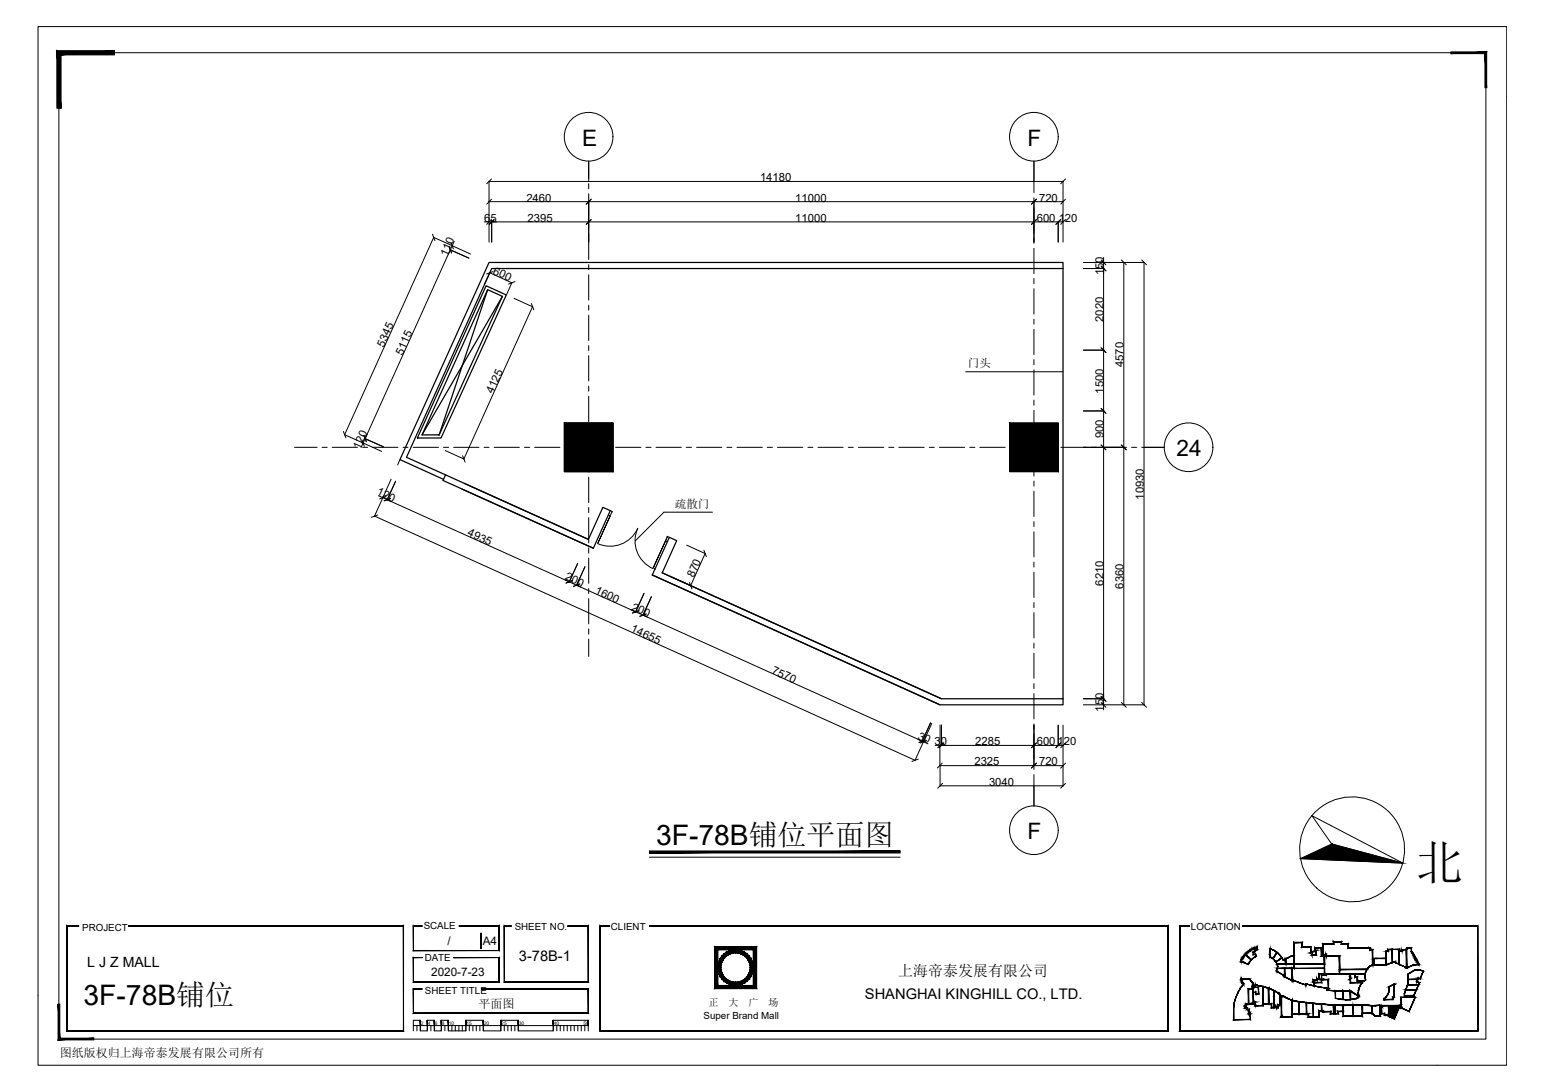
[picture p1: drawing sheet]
<svg xmlns="http://www.w3.org/2000/svg" width="420mm" height="297mm" viewBox="0 0 420 297" stroke-linecap="round" stroke-linejoin="round" font-family="sans-serif">
<!-- layer: WALL -->
<g fill="none" stroke="#000" stroke-width=".34">
<path d="M132.4 77.8l5.5 2.5-17.8 39h-6.4zM132.8 78.9l4 1.8-17.2 37.7h-4.7zM132.8 78.9l-13.2 39.5M289.5 73.1v-1.6h-156.3l-24.3 53.6 11.9 5.4M289.5 73.1h-155.6l-23.2 51.4 49.5 22.4 4-8.8 2 .9-4.6 10.3-41-18.5 .7-1.5M289.5 73.1v117.1M136.8 80.7l-21.9 37.7M153.7 115.2h13.2v13.2h-13.2zM274.9 115.2h13.2v13.2h-13.2zM177.6 156.5l78.4 35.4h33.5v-1.7M177.6 156.5l78.3 35.4M180.3 156l76.1 34.2h33.1"/>
<path d="M180.3 156l4-8.8-2-.9-4.7 10.2M180.3 156l76.1 34.2"/>
</g>
<g fill="#000" stroke="#000" stroke-width=".27">
<path d="M153.7 115.2l13.2 13.2v-13.2zM153.7 115.2l13.2 13.2h-13.2z"/>
<path d="M274.9 115.2l13.2 13.2v-13.2zM274.9 115.2l13.2 13.2h-13.2z"/>
</g>
<g fill="#000">
<circle cx="112.7" cy="125.4" r=".17"/>
<circle cx="178.3" cy="155" r=".17"/>
</g>
<!-- layer: DOOR -->
<path d="M166.2 139l.5 .3-3.9 8.7 3.3-7.5-.5-.2M166.6 139.4h.1M162.7 148a8.3 8.3 0 0 0 11-4.2 8.3 8.3 0 0 0 4.1 11M181.2 147.3l.5 .2M181.7 146.3h.1M181.8 146.1l-4 8.7 3.4-7.5M181.8 146.1l-.6 1.2M181.8 146.1l.5 .2" fill="none" stroke="#000" stroke-width=".27"/>
<!-- layer: 0 -->
<g fill="none" stroke="#000" stroke-width=".27">
<path d="M10.4 7.2h399.9v282.8h-399.9zM16 14.4h388.6v268.5h-388.6zM133.8 59.8l-1.3 1.3M133.8 54.2l-1.3 1.4M133.8 48.7l-1.3 1.3M134.5 59.8l-1.3 1.3M161 59.8l-1.4 1.3M161 54.2l-1.4 1.4M282.2 59.8l-1.3 1.3M282.2 54.2l-1.3 1.4M288.8 59.8l-1.3 1.3M290.1 59.8l-1.3 1.3"/>
<path d="M290.1 54.2l-1.3 1.4M290.1 48.7l-1.3 1.3M117.8 63.8l.6 1.7M122.3 67.1l.7 1.8M122.8 66l.7 1.8M134.2 74l-1.7 .6M140.2 76.7l-1.7 .6M299.8 72.4l1.3 1.3M299.8 70.8l1.3 1.3M305.3 70.8l1.4 1.3M310.9 70.8l1.3 1.3M144.7 82.6l.7 1.8"/>
<path d="M299.8 94.7l1.3 1.3M93.5 117.5l.7 1.7M98.5 119.8l.7 1.7M99.1 118.5l.7 1.8M299.8 111.2l1.3 1.3M105.1 135.2l-1.7 .6M106.3 135.7l-1.7 .7M126 124.1l.6 1.7M299.8 121.2l1.3 1.3M305.3 121.2l1.4 1.3M102.9 140.2l-1.8 .6M155.9 158.1l-1.8 .7"/>
<path d="M157.9 159l-1.7 .6M187.7 158.6l.7 1.7M191.7 149.8l.6 1.8M174 166.2l-1.8 .7M176 167.2l-1.8 .6M299.8 191.3l1.3 1.3M299.8 189.6l1.3 1.3M305.3 191.3l1.4 1.3M310.9 191.3l1.3 1.3M250 206.7l-1.7 .6M252 201.5l-1.7 .6M252.3 201.6l-1.7 .7"/>
<path d="M256.6 207.8l-1.3 1.3M256.7 213.3l-1.4 1.3M256.7 202.3l-1.4 1.3M257 202.3l-1.3 1.3M280.9 209.1l1.3-1.3-1.3 1.3M282.2 202.3l-1.3 1.3M288.8 202.3l-1.3 1.3M290.1 213.3l-1.3 1.3M290.1 202.3l-1.3 1.3M290.1 207.8l-1.3 1.3M176.9 233.4h68.2M354.1 233.8l27.9 1.2"/>
<path d="M357.2 222.1l24.8 12.9-19.4-5.2zM194.6 257.7h11.4v11.5h-11.4zM195.4 258.6h9.7v9.7h-9.7zM341.9 259.9h.1M347.9 259.5h.1M384.4 259h.1M112.6 279.2h47.6v1.5M113.5 279.2v1.5M114.5 279.2v1.5M116.4 279.2v1.5M117.3 279.2v1.5M118.3 279.2v1.5"/>
<path d="M120.2 279.2v1.5M121.1 279.2v1.5M122.1 279.2v1.5M123 279.2v1.5M124 279.2v1.5M125 279.2v1.5M125.9 279.2v1.5M126.9 279.2v1.5M127.8 279.2v1.5M128.8 279.2v1.5M129.7 279.2v1.5M130.7 279.2v1.5"/>
<path d="M131.6 279.2v1.5M136.4 279.2v1.5M137.3 279.2v1.5M138.3 279.2v1.5M139.2 279.2v1.5M140.2 279.2v1.5M141.1 279.2v1.5M150.7 279.2v1.5M151.6 279.2v1.5M152.6 279.2v1.5M153.5 279.2v1.5M154.5 279.2v1.5"/>
<path d="M155.4 279.2v1.5M156.4 279.2v1.5M157.3 279.2v1.5M158.3 279.2v1.5M159.2 279.2v1.5M160.2 277.8h-9.5v2.9h-9.6v-2.9h-4.7v2.9h-4.8v-2.9h-4.7v2.9h-4.8v-2.9h-1.9v2.9h-1.9v-2.9h-1.9v2.9h-1.9v-2.9h-1.9v2.9M339.2 273.9v.1M340.1 260.8h.1M341.1 269.2h.1M341.2 273.3h.1M341.7 273.3h.1M348 274.6h.1"/>
<path d="M348 274.2h.1M348.4 271.3l.1 .1M348.5 273.6h.1M350 261.5h.1M351.7 276l.1 .1M359.8 266.3h.1M359.8 266.7h.1M360.3 266.4h.1M365.7 269.8h.1M365.7 273.7h.1M369.6 266.7l.1 .1M370.9 275.8l.1 .2"/>
<path d="M374.7 260.9v.1M375.7 274.1l.1 .1M376.2 274.1l.1 .1M376.3 273.9l-.1 .1M381.5 273.5l-.1 .1M386.1 262.2h-.1"/>
<circle cx="368.2" cy="231.2" r="14.3"/>
<circle cx="200.3" cy="263.4" r="4.8"/>
<circle cx="200.3" cy="263.4" r="4"/>
</g>
<g fill="#000" stroke="#000" stroke-width=".27">
<path d="M342.3 257.9v.2zM373.1 257.9l.1 .2zM373 258.1l.2 .1zM378.1 276.4h2l-.2 .3z"/>
<path d="M15.5 13.8v15.7h1.1zM15.5 13.8l1.1 1.1v14.6zM15.5 13.8l1.1 1.1 14.6-1.1zM16.6 14.9l14.6-1.1v1.1z"/>
<path d="M404.4 14.6v9.3h.4zM404.4 14.6l.4-.5v9.8zM395.1 14.6h9.3l.4-.5zM395.1 14.1h9.7l-9.7 .5z"/>
<path d="M176.9 231.7v.5l68.2-.5zM176.9 232.2l68.2-.5v.5z"/>
<path d="M362.6 229.8l19.4 5.2-23.2-1zM354.1 233.8l4.7 .2 3.8-4.2z"/>
<path d="M35 252.1h74.9zM35 252.2l74.9-.1zM109.9 252.1v28.6zM109.8 252.2l.1 28.5zM18.2 280.7h91.7zM18.2 280.7h91.6zM18.2 252.1v28.6zM18.2 252.1l.1 28.6zM18.2 252.1h3.2zM18.3 252.2l3.1-.1z"/>
<path d="M125 252.1h10.9zM125 252.2l10.9-.1zM135.9 252.1v6.7zM135.9 252.2v6.6zM112.6 258.8h23.3zM112.6 258.8h23.3zM112.6 252.1v6.7zM112.6 252.1v6.7zM112.6 252.1h2.4zM112.6 252.2l2.4-.1z"/>
<path d="M131 254v4.3zM131 254v4.3z"/>
<path d="M154.6 252.1h5.6zM154.6 252.2l5.6-.1zM160.2 252.1v15.3zM160.2 252.2v15.2zM137.3 267.4h22.9zM137.3 267.4l22.9-.1zM137.3 252.1v15.3zM137.3 252.1l.1 15.2zM137.3 252.1h1.9zM137.4 252.2l1.8-.1z"/>
<path d="M176.9 252.1h141.2zM176.9 252.2l141.2-.1zM318.1 252.1v28.6zM318.1 252.2v28.5zM163.4 280.7h154.7zM163.4 280.7h154.7zM163.4 252.1v28.6zM163.4 252.1v28.6zM163.4 252.1h2.6zM163.4 252.2l2.6-.1z"/>
<path d="M194.6 257.7l.8 10.6v-9.7zM194.6 257.7l.8 10.6-.8 .9zM195.4 268.3l-.8 .9 10.5-.9zM194.6 269.2l10.5-.9 .9 .9zM205.1 258.6v9.7l.9 .9zM205.1 258.6l.9-.9v11.5zM195.4 258.6h9.7l.9-.9zM194.6 257.7h11.4l-10.6 .9z"/>
<path d="M338.3 252.1h64.1zM338.3 252.2l64.1-.1zM402.4 252.1v28.6zM402.4 252.2v28.5zM321.3 280.7h81.1zM321.3 280.7h81.1zM321.3 252.1v28.6zM321.3 252.1l.1 28.6zM321.3 252.1h2.6zM321.4 252.2l2.5-.1z"/>
<path d="M341.7 258.8v.3zM341.7 258.8v.3z"/>
<path d="M341.3 259.3l.4-.3zM341.2 259.2l.5-.2zM341.2 259.2l.1 .6zM341.2 259.2v.7zM341.3 259.8l-.1 .1 .7-.1zM341.2 259.9l.7-.1z"/>
<path d="M341.9 259.9l.1 .1zM341.9 259.9l.1 .1zM341.9 260l.2 .4zM341.9 260l.2 .4z"/>
<path d="M342.2 258l-.1 .7zM342.3 258.1l-.2 .6z"/>
<path d="M341.7 258.9l.6-.2zM341.7 258.7h.3z"/>
<path d="M345.8 258.1v2zM345.8 258.4v1.7zM345.7 260l.1 .3zM345.7 260v.5z"/>
<path d="M346.8 258.7l.9 .6zM346.8 258.7l.9 .6zM345.8 258.2l1 .5zM345.8 258.2l1 .5z"/>
<path d="M347.7 259.2l-1 1.8zM347.7 259.2l-1.1 1.8z"/>
<path d="M347.7 259.2l.3 .3zM347.7 259.2l.2 .3z"/>
<path d="M352.3 256.5l2.3 .1zM352.4 256.7l2.2-.1zM354.4 256.7l.2 1.1v-1.2zM354.4 256.7v1.2zM354.6 257.8l-.2 .1h2.5zM354.4 257.9h2.5zM356.9 257.9v1.4zM356.9 257.9v1.5zM356.9 259.3h.3zM356.9 259.4l.3-.1zM357.1 259.4l.1 .5v-.6zM357.1 259.4v.6zM357.1 260l1.2-.1zM357.1 260h1.3zM358.3 258.9l.1 1.1zM358.3 258.9l.1-.1v1.2zM358 258.9l.4-.1zM358 258.9l.4-.1zM358 258v.9zM358 258l.1 .8zM358 258h1.9zM358.1 258.1l1.8-.1zM359.8 258.1l.1 2.2v-2.3zM359.8 258.1v2.3zM359.8 260.4l.9-.1zM359.8 260.4l.9-.1zM360.6 260.4l.1 2.1v-2.2zM360.6 260.4l.1 2.1zM352.3 262.5h8.4zM352.4 262.4h8.2l-8.3 .1zM352.3 256.5v6zM352.3 256.5l.1 5.9z"/>
<path d="M360.3 259.8h.8zM360.2 259.9l.9-.1zM361.1 259.8v.5zM361 259.9v.5zM361.1 260.3h3.7zM361 260.4l3.8-.1zM364.7 260.4l.1 3.5v-3.6zM364.7 260.4v3.6zM364.7 264l7.4-.1zM364.7 264h7.6z"/>
<path d="M360.4 257h2.8zM360.2 256.9h2.9zM360.2 256.9l.1 2.9zM360.2 256.9v3zM360.3 259.8h.8zM360.2 259.9l.9-.1zM361.1 259.8v.5zM361 259.9v.5zM361.1 260.3h3.7zM361 260.4l3.8-.1zM364.7 260.4l.1 4v-4.1zM364.7 260.4l.1 4zM364.7 264.4l.1 .8zM364.7 264.4l.1 .8zM361.1 265.2h3.7zM361 265.1h3.7zM361 265.1l.1 .5zM361 265.1l.1 .5zM359.9 265.6h1.2zM359.8 265.5h1.2zM359.8 265.5l.1 1.2zM359.8 265.5v1.2zM359.8 266.7h2zM359.8 266.7h2zM361.8 266.7v2.5zM361.7 266.7l.1 2.5zM361.4 269.1l.4 .1zM361.3 269l.4 .1zM361.3 269l.1 .5zM361.3 269v.6zM361.4 269.5l2.2 .2zM361.3 269.6l2.3 .3zM363.6 269.7h2.1zM363.6 269.9l2.1-.2z"/>
<path d="M367.1 258.1h6.1zM367.1 258.1h5.9zM367.1 257v1.1zM367.1 257v1.1zM365.2 257l1.9-.1zM365.2 257l1.9-.1zM365.2 256.5v.5zM365.3 256.4v.5zM363.2 256.5l2.1-.1zM363.1 256.4h2.2zM363.1 256.4l.1 .6zM363.1 256.4l.1 .6zM360.4 257h2.8zM360.2 256.9h2.9zM360.2 256.9l.1 2.9zM360.2 256.9v3z"/>
<path d="M382.9 258.1l.2 5.3zM382.9 258.1v5.4zM383.1 263.4l-.2 .1 1.2-.4zM382.9 263.5l1.2-.4zM384.1 263.1l.8-.5zM384.1 263.1l.8-.5zM384.9 262.6h1.3zM384.9 262.7h1.4z"/>
<path d="M384.3 258.1l.1 .9zM384.3 258.1l.1 .9zM383 258.1h1.4zM383 258.1h1.4z"/>
<path d="M15.8 273.4l.5 9.3v-9.3zM15.8 273.4l.5 9.3-.5 .4zM16.3 282.7l-.5 .4 9.8-.4zM15.8 283.1l9.8-.4v.4z"/>
<path d="M114.4 277.8l.1 1.4zM114.4 277.8l.1 1.4z"/>
<path d="M116.3 277.8l.1 1.4zM116.3 277.8l.1 1.4z"/>
<path d="M118.2 277.8l.1 1.4zM118.2 277.8l.1 1.4z"/>
<path d="M120.1 277.8l.1 1.4zM120.1 277.8l.1 1.4z"/>
<path d="M122 277.8l.1 1.4zM122 277.8l.1 1.4z"/>
<path d="M123.5 260.7h12.4zM123.5 260.7h12.4zM135.9 260.7v6.7zM135.9 260.7v6.7zM112.6 267.4h23.3zM112.6 267.4l23.3-.1zM112.6 260.7v6.7zM112.6 260.7v6.6zM112.6 260.7h2.4zM112.6 260.7h2.4z"/>
<path d="M126.8 277.8l.1 1.4zM126.8 277.8l.1 1.4z"/>
<path d="M131.1 269.2h29.1zM131.1 269.3l29.1-.1zM160.2 269.2v6.7zM160.2 269.3v6.6zM112.6 275.9h47.6zM112.6 275.9l47.6-.1zM112.6 269.2v6.7zM112.6 269.2v6.6zM112.6 269.2h2.4zM112.6 269.3l2.4-.1z"/>
<path d="M131.6 277.8v1.4zM131.6 277.8v1.4z"/>
<path d="M136.3 277.8l.1 1.4zM136.3 277.8l.1 1.4z"/>
<path d="M141.1 277.8l.1 1.4zM141.1 277.8l.1 1.4z"/>
<path d="M150.6 277.8l.1 1.4zM150.6 277.8l.1 1.4z"/>
<path d="M160.1 277.8l.1 1.4zM160.1 277.8l.1 1.4z"/>
<path d="M204.2 264.1l.9-.7v.9zM204.3 263.4l-.1 .7 .9-.7zM205.1 262.6v.8h-.8zM204.2 262.7l.1 .7 .8-.8zM204.8 261.8l.3 .8-.9 .1zM204 262l.2 .7 .6-.9zM204.5 261l.3 .8-.8 .2zM203.7 261.5l.3 .5 .5-1zM204 260.3l.5 .7-.8 .5zM203.4 260.9l.3 .6 .3-1.2zM203.4 259.7l.6 .6-.6 .6zM203.4 259.7l-.6 .7 .6 .5zM202.7 259.2l.7 .5-.6 .7zM202.7 259.2l-.4 .8 .5 .4zM202 258.9l.7 .3-.4 .8zM202 258.9l-.3 .8 .6 .3zM201.2 258.7l.8 .2-.3 .8zM201.2 258.7l-.2 .8 .7 .2zM200.3 258.6l.9 .1-.2 .8zM200.3 258.6v.8l.7 .1zM199.5 258.7l.8-.1v.8zM199.5 258.7l.1 .8 .7-.1zM198.6 258.9l.9-.2 .1 .8zM198.6 258.9l.3 .8 .7-.2zM197.9 259.2l.7-.3 .3 .8zM197.9 259.2l.4 .8 .6-.3zM197.2 259.7l.7-.5 .4 .8zM197.2 259.7l.5 .7 .6-.4zM197.2 259.7l.5 .7-1.1-.1zM196.6 260.3l.6 .6 .5-.5zM196.6 260.3l.6 .6-1.1 .1zM196.1 261l.7 .5 .4-.6zM196.1 261l.7 .5-1.1 .3zM195.7 261.8l.8 .2 .3-.5zM195.7 261.8l.8 .2-1 .6zM195.5 262.6l.9 .1 .1-.7zM195.5 262.6l.9 .1-1 .7zM195.4 263.4h.9l.1-.7zM195.4 263.4h.9l-.8 .9zM196.3 263.4l-.8 .9 .9-.2zM195.5 264.3l.9-.2-.7 1zM196.4 264.1l-.7 1 .8-.3zM195.7 265.1l.8-.3-.4 1.1zM196.5 264.8l-.4 1.1 .7-.5zM196.1 265.9l.7-.5-.2 1.2zM196.8 265.4l-.2 1.2 .6-.6zM196.6 266.6l.6-.6v1.2zM197.2 266v1.2l.5-.7zM197.7 266.5l.2 1.1-.7-.4zM197.7 266.5l.2 1.1 .4-.7zM198.3 266.9l.3 1.1-.7-.4zM198.3 266.9l.3 1.1 .3-.8zM198.9 267.2l.6 1-.9-.2zM198.9 267.2l.6 1 .1-.8zM199.6 267.4l.7 .9-.8-.1zM199.6 267.4l.7 .9v-.9zM200.3 267.4l.9 .8-.9 .1zM200.3 267.4l.9 .8-.2-.8zM201 267.4l1 .6-.8 .2zM201 267.4l1 .6-.3-.8zM201.7 267.2l1 .4-.7 .4zM201.7 267.2l1 .4-.4-.7zM202.3 266.9l1.1 .3-.7 .4zM202.3 266.9l1.1 .3-.6-.7zM202.8 266.5l1.2 .1-.6 .6zM202.8 266.5l1.2 .1-.6-.6zM203.4 266l1.1-.1-.5 .7zM203.7 265.4l-.3 .6 1.1-.1zM203.7 265.4l1.1-.3-.3 .8zM204 264.8l-.3 .6 1.1-.3zM204 264.8l1.1-.5-.3 .8zM204.2 264.1l-.2 .7 1.1-.5z"/>
<path d="M335.9 274.4v3.2zM335.9 274.4v3.3zM335.9 277.6l4.5-.1zM335.9 277.7l4.6-.1zM340.4 276.2l.1 1.4zM340.5 276.1v1.5zM340.2 276.2l.3-.1zM340.3 276.1h.2l-.3 .1zM340.2 275.8v.4zM340.2 275.8l.1 .3zM340.1 275.8l.2-.1zM340.1 275.8l.2-.1zM340.1 274.9v.9zM340.2 274.8v.9zM339.5 274.9l.7-.1zM339.6 274.8h.6zM339.5 274.5v.4zM339.5 274.5l.1 .3z"/>
<path d="M338.5 268l-.8 1.1zM338.6 268l-.8 1.2zM337.7 269.1l-.7 1.2zM337.8 269.2l-.8 1.1zM337 270.3l-.5 1.3zM337.1 270.3l-.6 1.3zM336.5 271.6l-.4 1.4zM336.5 271.6l-.4 1.4zM336.1 273l-.2 1.4zM336.2 273l-.3 1.4z"/>
<path d="M338.9 274.5l.7-.1zM338.9 274.5l.7-.1zM338.9 273.9v.6zM338.9 273.9l.1 .5zM338.9 273.9h.3zM339 274h.3zM339.2 273.3l.1 .7zM339.2 273.3l.1 .7zM339.2 273.3h.7zM339.3 273.4h.7zM339.9 269.2l.1 4.2zM339.9 269.2l.1 4.2zM339.9 269.2h1.2zM340 269.3l1.1-.1z"/>
<path d="M338.3 262l1.6 .6zM338.3 261.8l1.6 .7zM337.9 261.9l.4 .1zM337.9 261.9l.4-.1zM338 261.2l-.1 .7zM338 261.2l.1 .6zM338 261.2l.1 .1 .1-.2zM338.2 261.1l-.1 .2zM338.2 260.8l.1 .3zM338.2 260.8l.1 .3zM338.2 260.8l.3-.2zM338.5 260.6l-.1 .3zM338.5 260.4l.1 .3zM338.5 260.4l.1 .3zM338.5 260.4l.3-.2zM338.8 260.2l-.2 .2zM338.9 260v.3zM338.9 260v.3zM338.9 260l.3-.2zM338.9 260.1l.3-.3zM339.2 259.8l1 1zM339.1 259.9l1.1 .9z"/>
<path d="M339.9 273.3h1.3zM339.9 273.4l1.3-.1z"/>
<path d="M338.2 266.6l2.1-.1zM338.1 266.5h2.2zM338.1 266.5l.1 .3zM338.1 266.5l.1 .3zM338.1 266.7l.1 .1zM338 266.7l.1 .4zM338 266.7v.5zM338 267.2l.3 .1zM338 267.2l.3 .1zM338.2 267.4l.2 .2zM338.2 267.4l.1 .3zM338.4 267.6l.2 .2zM338.3 267.7l.3 .1zM338.5 267.8l.2 .3zM338.5 267.8l.2 .3z"/>
<path d="M340.1 260.8l.7 .5zM340.1 260.8l.7 .5z"/>
<path d="M340.2 266.6l.5 .6zM340.3 266.5l.4 .7zM340.7 267.1l.6 .7zM340.7 267.1l.6 .7z"/>
<path d="M340.7 261.3l-.5 .6zM340.2 261.9l.6-.5zM340.2 261.9l-.3 .7zM340.3 262l-.4 .6z"/>
<path d="M339.1 259.9l1.7 1.4zM339.1 259.9l1.7 1.4zM339.2 259.6l-.1 .3zM339.2 259.6v.3zM339.2 259.6l.3-.1zM339.3 259.7l.2-.2zM339.6 259.2l-.1 .3zM339.6 259.2l-.1 .3zM339.6 259.2h.2zM339.8 259.2l-.1 .1zM340 258.9l-.1 .3zM340 258.9l-.1 .3zM340 258.9h.3zM340 259h.3zM340.4 258.6l-.1 .4zM340.4 258.6l-.1 .4zM340.4 258.6h.3zM340.5 258.7l.2-.1zM340.9 258.4l-.2 .3zM340.9 258.4l-.2 .3zM340.9 258.4h.3zM340.9 258.5l.3-.1zM341.3 258.1l-.1 .3zM341.3 258.1l-.1 .3zM341.3 258.1h.3zM341.4 258.3h.3zM341.6 258.1l.2-.1zM341.8 258l-.1 .3zM341.8 258h.3zM341.9 258.1h.2zM342.1 258l.2-.1zM342.3 257.9l-.2 .2z"/>
<path d="M341 268.7l.1 .5zM341 268.7l.1 .5zM341 268.7h.2zM341.1 268.8h.2zM341.2 267.8l.1 1zM341.2 267.8l.2-.2-.1 1.2z"/>
<path d="M341.2 273.3h.5zM341.2 273.4h.6zM341.7 273l.1 .4zM341.7 273l.1-.1v.5zM341.2 273l.6-.1zM341.3 272.9h.5l-.6 .1zM341.2 269.3v3.7zM341.2 269.3l.1 3.6zM340 269.3l1.3-.1zM339.9 269.2h1.4zM339.9 269.2l.1 4.1zM339.9 269.2l.1 4.1z"/>
<path d="M341.7 272.9l.1 .4zM341.7 272.9l.1 .4z"/>
<path d="M341.2 273l.5-.1zM341.3 272.9h.4l-.5 .1zM341.2 270.1v2.9zM341.2 270.1l.1 2.8zM341.2 270.1h.8zM341.3 270.3l.7-.2zM342 270.1v.4zM341.9 270.3v.3zM342 270.5l-.1 .1 .7-.1zM341.9 270.6h.9zM342.6 268.9l.2 1.7zM342.6 268.9l.2 1.7zM341.7 268.9l1-.1zM341.7 268.9l1-.1zM341.7 268.1v.8zM341.8 267.9v.9z"/>
<path d="M341.8 268l1 .4zM341.8 268l1 .4zM342.8 268.4l1.1 .2zM342.8 268.4l1.1 .2z"/>
<path d="M341.3 260.7l.8-.3zM341.3 260.7l.8-.3zM340.7 261.3l.6-.6zM340.7 261.3l.7-.5z"/>
<path d="M343.8 268.6l.1 5.3zM343.8 268.6l.1 5.3zM341.7 273.9h2.2zM341.7 273.9l2.1-.1zM341.7 273.3v.6zM341.7 273.3l.1 .5z"/>
<path d="M343.9 268.5l1.7 .5zM343.9 268.5l1.7 .6z"/>
<path d="M343.9 268.5l1.7 .5zM343.9 268.5l1.7 .6z"/>
<path d="M345.6 269.1l-.1 .3zM345.6 269.1l-.1 .3zM345.4 269.4l.1 4zM345.4 269.4l.1 4zM343.8 273.4h1.7zM343.9 273.3h1.5l-1.6 .1zM343.8 268.6v4.8zM343.8 268.6l.1 4.7z"/>
<path d="M347.7 259.2l-1.1 1.8zM347.7 259.2l-1 1.8z"/>
<path d="M345.7 260.4l1 .7zM345.7 260.4l1 .7z"/>
<path d="M346.9 270.2v4.1zM346.9 270.2v4.2zM346.9 274.4l.6-.1zM346.9 274.4h.7zM347.5 274.1l.1 .3zM347.5 274.1l.1 .3zM347.5 274.1h.4zM347.6 274.2h.4zM347.9 273.5l.1 .7zM347.9 273.5l.1 .7zM347.9 273.5h.5zM348 273.6h.5zM348.4 271.3l.1 2.3zM348.4 271.3l.1 2.3z"/>
<path d="M347 269.7l-.1 .5zM347 269.7l-.1 .5z"/>
<path d="M347 269.7l-.1 .5zM347 269.7l-.1 .5zM346.9 270.2v4.2zM346.9 270.2v4.2zM346.2 274.4h.7zM346.2 274.4l.7-.1zM346.2 273.4v1zM346.3 273.3v1zM345.4 273.4l.9-.1zM345.4 273.4l.9-.1zM345.4 269.4v4zM345.4 269.4l.1 3.9zM345.6 269.1l-.1 .3zM345.6 269.1l-.1 .3z"/>
<path d="M345.6 269l1.5 .8zM345.6 269l1.5 .8z"/>
<path d="M347.4 261.8l1.7-1.1zM347.5 261.9l1.6-1.2z"/>
<path d="M346.7 261l.7 .9zM346.7 261l.7 .9z"/>
<path d="M347.6 264l-.1 .2zM347.7 264.1l-.2 .1zM347.5 264.2l.1 .3zM347.6 264.2v.3z"/>
<path d="M347.6 264.5l1.9 1.1zM347.7 264.4l1.8 1.2z"/>
<path d="M347.7 263.6h4.6zM348 263.7h4.4zM352.3 262.5l.1 1.2zM352.4 262.4v1.3zM347.7 262.5l4.7-.1zM347.7 262.5l4.7-.1z"/>
<path d="M347.5 261.8l.2 .7zM347.5 261.8l.2 .7z"/>
<path d="M347.8 263.6l-.1 .5zM347.8 263.6l-.1 .5z"/>
<path d="M347.7 262.5l2.3-.1zM347.7 262.5h2.4zM350 261.2l.1 1.3zM350.1 261v1.5zM349.5 261.5l.6-.5zM349.4 261.4l.7-.4z"/>
<path d="M348 263.1l-.1 .6zM347.8 263.1v.6zM347.8 262.4l.2 .7zM347.7 262.5l.1 .6z"/>
<path d="M347.1 269.7l1.2 .8zM347.1 269.7l1.2 .9zM345.6 269l1.5 .8zM345.6 269l1.5 .8z"/>
<path d="M348.4 270.9l.1 .5zM348.4 270.9l.1 .5z"/>
<path d="M348 273.6l.5-.1zM347.9 273.5h.6zM347.9 273.5l.1 .7zM347.9 273.5l.1 .7zM347.6 274.2h.4zM347.5 274.1h.4zM347.5 274.1l.1 .3zM347.5 274.1l.1 .3zM346.2 274.4h1.4zM346.2 274.4l1.3-.1zM346.2 273.4v1zM346.3 273.3v1zM343.8 273.4l2.5-.1zM343.8 273.4l2.5-.1zM343.8 268.6v4.8zM343.8 268.6l.1 4.7z"/>
<path d="M348.5 270.7v.2zM348.4 270.7v.2zM348.3 270.5l.1 .2zM348.3 270.5l.1 .2zM347.1 269.7l1.2 .8zM347.1 269.7l1.2 .9z"/>
<path d="M348.5 270.7v.2zM348.4 270.7v.2zM348.3 270.5l.1 .2zM348.3 270.5l.1 .2z"/>
<path d="M348.4 270.9l.1 2.7zM348.4 270.9l.1 2.7z"/>
<path d="M349 276.6l-.1 .1zM348.9 276.7l.2-.1zM349.1 276.6v.2zM348.9 276.7v.2zM349.1 276.8l-.2 .1 2.8-.1zM348.9 276.9h2.9zM351.7 276l.1 .9zM351.7 276l.1 .9zM351.7 276h4.2zM351.8 276.1l4.1-.1zM355.9 276h.4zM355.9 276.1l.4-.1zM356.3 276v.8zM356.2 276.1v.8zM356.2 276.9l2.9-.1zM356.2 276.9h3zM359.1 275.2l.1 1.7zM359.1 275.2l.1 1.7zM359.1 275.2l1.2 .1zM359.2 275.3h1.1zM360.3 275.4h2.1zM360.2 275.5l2.2-.1zM362.4 275.4v.5zM362.3 275.5v.5zM362.4 275.9h.7zM362.3 276h.9zM363.1 273.6l.1 2.4zM363.1 273.6l.1 2.4z"/>
<path d="M349 271.4l-.1 .2zM348.9 271.4v.2zM348.9 271.4l.3-.1zM349.1 271.2l-.2 .2zM349.1 271.2l.2 .1zM349.1 271.2l.2 .1zM349.3 271.2l.2 .1zM349.3 271.2h.2zM349.5 271.2l1.1 .7zM349.5 271.2l1.1 .7zM350.7 271.8l1.1 .6zM350.7 271.8l1.1 .5z"/>
<path d="M348.9 271.6l.1 5zM348.9 271.6v5.1z"/>
<path d="M347.5 261.9l1.6-1.2zM347.4 261.8l1.7-1.1z"/>
<path d="M348.6 260.1l.4 .7zM348.5 260.1l.5 .7zM348 259.5l.6 .6zM348 259.5l.5 .6z"/>
<path d="M349.5 265.7l.3 .3zM349.5 265.7l.3 .3z"/>
<path d="M349.1 260.7l.3 .8zM349.1 260.7l.3 .8z"/>
<path d="M349.5 265.6v.2zM349.5 265.6v.2z"/>
<path d="M349.7 263.7v2.3zM349.7 263.7l.2-.1v2.3zM347.8 263.7l2.1-.1zM347.8 263.6h2.1z"/>
<path d="M349.8 265.9l2 1.1zM349.8 265.9l2 1.1z"/>
<path d="M350 261.5l.1 .3zM350 261.5l.1 .3zM350 261.8l.1 .6zM350 261.8v.7zM350.1 262.4l-.1 .1 2.3-.1zM350 262.5h2.4zM352.3 260.3l.1 2.2zM352.3 260.3l.1 2.2zM351.7 260.3l.7-.1zM351.7 260.2h.7z"/>
<path d="M350.1 261.2l1.6-1zM350 261.1l1.7-.9zM350 261.1l.1 .3zM350 261.1l.1 .3z"/>
<path d="M349.9 263.7l2-.1zM349.7 263.6h2.2zM349.7 263.6l.2 2.3zM349.7 263.6v2.4z"/>
<path d="M351.7 266.5v.5zM351.7 266.5l.2 .3zM351.7 264.1l.2 2.4zM351.7 264.1l.2 2.4zM351.7 263.7l.2 .4zM351.7 263.7l.2-.1v.5z"/>
<path d="M351.8 272.3l.9 .3zM351.8 272.3l1 .2zM352.8 272.5l1 .3zM352.8 272.5l1 .3z"/>
<path d="M351.8 272.3l.9 .3zM351.8 272.3l1 .2zM352.8 272.5l1 .3zM352.8 272.5l1 .3z"/>
<path d="M351.7 276l.1 .9zM351.7 276l.1 .9zM348.9 276.9h2.9zM348.9 276.9l2.8-.1zM348.9 276.7v.2zM348.9 276.7l.2-.1v.2zM348.9 276.7l.2-.1zM349 276.6l-.1 .1zM348.9 271.6v5.1zM348.9 271.6l.1 5z"/>
<path d="M350.3 271.7l1.5 .6zM350.3 271.7l1.5 .7zM349.5 271.2l.8 .5zM349.5 271.2l.8 .5zM349.3 271.2h.2zM349.3 271.2l.2 .1zM349.1 271.2h.2zM349.1 271.2l.2 .1zM349.1 271.2l-.2 .2zM348.9 271.4l.3-.1zM348.9 271.4v.2zM349 271.4l-.1 .2z"/>
<path d="M351.8 266.9l.2 .1zM351.8 267l.2 .1zM352 266.8v.3zM352 266.8v.3zM352 266.8l1.8 .7zM352.1 266.9l1.7 .6zM353.8 267.5l1.8 .6zM353.8 267.6l1.8 .7zM355.7 267.8l-.1 .5zM355.7 267.8l-.1 .5zM355.7 267.8l2 .6zM355.8 267.9l2 .6zM357.7 267.3l.1 1.2zM357.7 267.3l.1 1.2zM357.6 267.3l.2-.1zM357.6 267.3l.2-.1zM357.6 266.7v.6zM357.6 266.7l.1 .5zM357.6 266.7h1zM357.7 266.9l1-.1zM358.6 266.5l.1 .3zM358.6 266.5l.1 .3zM358.6 266.5h.5zM358.7 266.6h.5zM359.1 265l.1 1.6zM359.1 265l.1 1.6zM359.1 265h1.5zM359.2 265.1h1.5zM360.6 260.4l.1 4.7zM360.6 260.4l.1-.1v4.8zM359.8 260.4l.9-.1zM359.8 260.4l.9-.1zM359.8 258.1v2.3zM359.8 258.1l.1-.1v2.3zM358.1 258.1l1.8-.1zM358 258h1.9zM358 258l.1 .8zM358 258v.9zM358.1 258.8h.3zM358 258.9l.4-.1zM358.3 258.9l.1 1.1v-1.2zM358.3 258.9l.1 1.1zM357.1 260h1.3zM357.1 260l1.2-.1zM357.1 259.4v.6zM357.1 259.4l.1-.1v.6zM356.9 259.4l.3-.1zM356.9 259.3h.3l-.3 .1zM356.9 257.9v1.5zM356.9 257.9v1.4zM354.4 257.9h2.5zM354.4 257.9h2.5zM354.5 256.7l-.1 1.2zM354.5 256.7l.1 1.2zM352.4 256.7l2.2-.1zM352.3 256.6h2.3zM352.3 256.6l.1 7.1zM352.3 256.6l.1 7.1zM351.9 263.7h.5zM351.7 263.6h.6zM351.7 263.6l.2 3.3zM351.7 263.6l.2 3.3z"/>
<path d="M351.9 272.2v3.9zM351.7 272.5l.2 3.6z"/>
<path d="M353.8 272.7l2 .3zM353.8 272.7l2 .3zM355.8 272.9l3.3 .5zM355.8 272.9l3.3 .5z"/>
<path d="M353.8 272.7l2 .3zM353.8 272.7l2 .3z"/>
<path d="M351.7 276.1h2.1zM351.9 276h1.8l-2 .1zM351.7 272.5v3.6zM351.9 272.2v3.8z"/>
<path d="M353.7 272.8l.1 3.3zM353.7 272.8l.1 3.3z"/>
<path d="M353.7 276.1h2.1zM353.8 276h1.9l-2 .1zM353.7 272.8v3.3zM353.7 272.8l.1 3.2z"/>
<path d="M355.7 273l.1 3.1zM355.7 273l.1 3.1z"/>
<path d="M355.8 272.9l1.8 .3zM355.8 272.9l1.8 .3z"/>
<path d="M357.6 273.2l.1 3.7zM357.6 273.2l.1 3.7zM356.2 276.9h1.5zM356.2 276.9l1.4-.1zM356.2 276.1v.8zM356.2 276.1l.1-.1v.8zM355.7 276.1l.6-.1zM355.8 276h.5l-.6 .1zM355.7 273v3.1zM355.7 273l.1 3z"/>
<path d="M357.7 267.5l.1 .9zM357.7 267.5l.1 .9zM357.7 267.5h2.1zM357.8 267.6h2.1z"/>
<path d="M357.8 268.4l1.9 .5zM357.8 268.4l1.9 .5zM359.7 268.8l2 .4zM359.7 268.8l2 .4z"/>
<path d="M359.6 273.3l3.5 .4zM359.6 273.3l3.5 .4z"/>
<path d="M359.1 273.4l.5-.1zM359.1 273.3h.5z"/>
<path d="M359.8 266.7l.1 .9zM359.8 266.7l.1 .9zM359.8 266.7h2zM359.9 266.7h1.9zM361.8 266.7v2.4zM361.7 266.7l.1 2.4z"/>
<path d="M357.6 273.1l2.3 .3zM357.6 273.1l2.3 .3z"/>
<path d="M359.9 273.3l3.2 .4zM359.9 273.3l3.2 .4z"/>
<path d="M359.8 273.4l.1 1.9zM359.8 273.4l.1 1.9zM359.2 275.3h.7zM359.1 275.2l.7 .1zM359.1 275.2l.1 1.7zM359.1 275.2l.1 1.7zM357.6 276.9h1.6zM357.6 276.9l1.5-.1zM357.6 273.2v3.7zM357.6 273.2l.1 3.6z"/>
<path d="M352.4 263.7l8.3-.1zM352.4 263.6h8.3z"/>
<path d="M352.4 262.5l8.3-.1zM352.4 262.4h8.3z"/>
<path d="M363.1 273.6l.1 2.4zM363.1 273.6l.1 2.4zM362.3 276h.9zM362.3 276l.8-.1zM362.3 275.5v.5zM362.4 275.4v.5zM360.2 275.5l2.2-.1zM360.2 275.5l2.2-.1zM359.8 275.3h.5zM359.8 275.3h.5zM359.8 273.4v1.9zM359.8 273.4l.1 1.9z"/>
<path d="M363.6 273.6l2.2 .2zM363.6 273.6l2.2 .2zM365.8 273.7h2zM365.8 273.7l2-.1z"/>
<path d="M363.6 269.7l.1 2.1zM363.6 269.7l.1 2.1zM363.6 269.7h1zM363.7 269.9l.9-.2zM364.6 269.7h1.1zM364.6 269.9l1.1-.2zM365.6 269.9l.1 .4v-.6zM365.6 269.9l.1 .4zM365.6 270.3l.1 1.8zM365.6 270.3l.1 1.8z"/>
<path d="M363.6 271.8l2.1 .4zM363.6 271.8l2.1 .3z"/>
<path d="M365.7 269.7h2zM365.7 269.9l2-.2zM367.7 269.7l2.3 1.5zM367.7 269.9l2.3 1.3z"/>
<path d="M365.7 272.1l.9 .1zM365.7 272.1l.9 .1zM366.6 272.2h1.1zM366.6 272.2h1.1z"/>
<path d="M365.8 273.7l2.7-.1zM365.8 273.7l2.7-.1z"/>
<path d="M365.8 273.7v1.7zM365.7 273.8l.1 1.6zM364.3 275.4h1.5zM364.2 275.3h1.5zM364.2 275.3l.1 .7zM364.2 275.3l.1 .7zM363.5 276h.8zM363.5 276l.7-.1zM363.5 273.6v2.4zM363.5 273.6l.1 2.3zM363.5 273.6l2.3 .1zM363.6 273.7h2.2z"/>
<path d="M367.7 269.9l.1 2.3zM367.7 269.9l.1-.2v2.5zM365.7 269.9l2.1-.2zM365.6 269.7h2.2zM365.6 269.7l.1 2.4zM365.6 269.7l.1 2.4z"/>
<path d="M367.7 272.1l1.8-.2zM367.7 272.1l1.8-.2zM369.4 271.8l.3-.1zM369.4 271.8l.3-.1zM369.7 271.7l.2-.2zM369.8 271.4l-.1 .3zM370 271.2l-.1 .3zM369.9 271.2l-.1 .2z"/>
<path d="M367.8 273.6h.7zM367.8 273.7l.7-.1z"/>
<path d="M368.5 273.6v3.1zM368.5 273.6v3.1zM365.7 276.7h2.8zM365.8 276.6h2.7zM365.7 273.7v3zM365.7 273.7l.1 2.9z"/>
<path d="M369.6 266.1l.1 .7zM369.7 266v.8zM368.9 266.1l.8-.1zM369 266h.7l-.8 .1zM368.9 265.2v.9zM368.9 265.2l.1 .8zM367.8 265.2l1.2-.1zM367.7 265.1h1.3zM367.7 265.1l.1 1zM367.7 265.1l.1 1zM367.7 266l-.1 .1h.2zM367.5 266h.2zM367.5 266l.1 .5zM367.5 266v.6zM367.6 266.5l-.1 .1 .3-.1zM367.5 266.6l.3-.1zM367.8 266.5v1zM367.7 266.6v1zM367.8 267.5l-.1 .1 3.2-.1zM367.7 267.6h3.3zM370.9 267.5l-.5 .6zM371 267.6l-.6 .5zM370.4 268.1l-.3 .8zM370.5 268.2l-.4 .7zM370.1 268.9l-.2 .7zM370.2 268.9l-.3 .7zM369.9 269.6l-.1 .8zM370 269.6l-.2 .8zM369.8 270.4l.1 .8zM369.9 270.4l.1 .8z"/>
<path d="M369.6 266.7v.3zM369.6 266.7v.4zM369.6 267h1.9zM369.6 267.1h1.9zM371.5 267l.3-.3zM371.8 266.7l-.3 .4z"/>
<path d="M367.8 269.9l2.2 1.3zM367.7 269.7l2.3 1.5zM367.7 269.7l.1 2.5zM367.7 269.7l.1 2.5z"/>
<path d="M370.9 275.8l.1 .9zM370.9 275.8l.1 .9zM368.2 276.7h2.8zM368.2 276.6h2.7zM365.7 276.7l2.5-.1zM365.8 276.6h2.4zM365.7 275.4v1.3zM365.7 275.4l.1 1.2zM364.3 275.4l1.5-.1zM364.2 275.3h1.6zM364.2 275.3l.1 .7zM364.2 275.3l.1 .7zM363.5 276h.8zM363.5 276l.7-.1zM363.5 273.7v2.3zM363.5 273.7l.1 2.2z"/>
<path d="M370.9 275.8l.1 .9zM370.9 275.8l.1 .9zM368.5 276.7h2.5zM368.5 276.7l2.4-.1zM368.5 273.9v2.8zM368.5 273.9v2.7zM368.5 273.6v.3zM368.5 273.6v.3z"/>
<path d="M368.5 273.6l2.5-.1zM368.5 273.6h2.5z"/>
<path d="M370.9 273.6l.1 2.4zM370.9 273.6l.1 2.4z"/>
<path d="M361 265.2l10.7-.1zM361 265.1h10.7z"/>
<path d="M372 264.2l-.2 .7zM372.1 264.3l-.3 .6zM371.8 264.9l-.2 .6zM371.8 264.9l-.2 .6zM371.6 265.5l.1 .7zM371.8 265.5l-.1 .7zM371.7 266.2l.1 .6zM371.8 266.1v.7z"/>
<path d="M364.8 264l7.3-.1zM364.8 263.9h7.3z"/>
<path d="M373.6 273.8l2.1-.1zM373.6 273.8l2.1-.2z"/>
<path d="M372.5 273.7l1.1 .2zM372.5 273.7l1.1 .2zM371 273.5l1.5 .3zM371 273.5l1.5 .3z"/>
<path d="M373.6 273.8l.1 2.1zM373.6 273.8l.1 2.1zM370.9 275.9h2.8zM370.9 275.9l2.7-.1zM370.9 273.6v2.3zM370.9 273.6l.1 2.2z"/>
<path d="M373.7 258.7l.1 4.1zM373.7 258.7l.1 4.1zM373.1 258.7l.7-.1zM373.1 258.7l.7-.1zM373.1 258.1v.6zM373.1 258.1l.1 .5zM367.1 258.1h6.1zM367.1 258.1h6.1zM367.1 257v1.1zM367.1 257v1.1zM365.2 257l1.9-.1zM365.2 257l1.9-.1zM365.2 256.5v.5zM365.3 256.4v.5zM363.2 256.5l2.1-.1zM363.1 256.4h2.2zM363.1 256.4l.1 .6zM363.1 256.4l.1 .6z"/>
<path d="M373.7 258.7l.1 4.1zM373.7 258.7l.1 4.1zM373.1 258.7l.7-.1zM373.1 258.7l.7-.1zM373.1 257.9v.8zM373.1 257.9l.1 .7z"/>
<path d="M373 263l.7-.4zM373 263l.7-.2zM372.4 263.6l.6-.6zM372.4 263.6l.7-.5zM372.4 263.6l-.4 .6zM372.5 263.7l-.5 .5z"/>
<path d="M373.1 263l.6-.4zM373.1 263l.6-.2zM372.6 263.4l.6-.3zM372.6 263.4l.6-.3zM372.6 263.4l-.4 .5zM372.2 263.9l.5-.4z"/>
<path d="M374.1 260.9l.1 1.7zM374.1 260.9v1.8zM374.2 262.6h3.2zM374.1 262.7h3.4zM377.4 261l.1 1.7zM377.5 260.9v1.8zM374.7 261l2.8-.1zM374.7 260.9h2.8z"/>
<path d="M374.2 261h.5zM374.2 260.9h.5z"/>
<path d="M374.7 273.8l1-.2zM374.7 273.8l1-.1zM373.6 273.8l1.1 .1zM373.6 273.8l1.1 .1zM372.3 273.6l1.3 .3zM372.3 273.6l1.3 .3zM371 273.5l1.3 .3zM371 273.5l1.3 .3zM368.5 273.6l2.5-.1zM368.5 273.6h2.5z"/>
<path d="M375.7 273.7l.1 3zM375.7 273.7l.1 3zM374.5 276.7h1.3zM374.5 276.6h1.2zM373.6 276l.9 .7zM373.6 276l.9 .6zM371 275.9l2.7-.1zM371 275.8h2.7z"/>
<path d="M375.7 273.7l.1 .5zM375.7 273.7l.1 .5z"/>
<path d="M375.7 274.1l.1 2.6zM375.7 274.1l.1 2.6zM374.5 276.7h1.3zM374.5 276.6h1.2zM373.7 276.1l.8 .6zM373.8 276l.7 .6zM373.6 276h.2zM373.6 276h.2zM373.6 273.8v2.2zM373.6 273.8l.1 2.1z"/>
<path d="M376.2 274.1v1.8zM376.2 274.1v1.9zM376.2 275.9h.8zM376.2 276l.8-.1zM377 275.9v.3zM377 276v.3zM377 276.2h.6zM377 276.3l.6-.1zM377.5 276.3l.1-.1zM377.5 276.4h.7zM377.5 276.4h.7zM378.1 276.4l.1 .2v-.2zM378.1 276.4v.3zM378.1 276.7l1.5 .6zM378.1 276.7l1.6 .8zM380.9 274.4l-1.2 3.1zM380.9 274.4l-1.2 3.1zM380.9 273.9l.1 .5zM381 273.7v.7zM376.2 273.9l4.8-.2zM376.2 273.7h4.8zM376.2 273.7v.2zM376.2 273.7v.3z"/>
<path d="M376.2 274l.1 .2v-.3zM376.2 274l.1 .2z"/>
<path d="M376.9 271.9l.6-.4zM377.4 271.4l-.5 .5zM377.9 270.8l-.5 .6zM377.8 270.8l-.4 .6zM378.2 270.1l-.3 .7zM378.1 270.1l-.3 .7zM378.3 269.4l-.2 .7zM378.2 269.4l-.1 .7zM378.3 268.6l-.1 .8zM378.2 268.6v.8z"/>
<path d="M376.8 271.9l.2 .2zM376.8 271.9v.3zM377 272.1l-.2 .1 2.5-.1zM376.8 272.2l2.5-.1z"/>
<path d="M377.4 262.6l1.7-.6zM377.5 262.7l1.7-.6zM379.1 258.5l.1 3.6zM379.1 258.5l.1 3.6zM378 258.5l1.2-.1zM377.9 258.4h1.3zM377.9 258.4l.1 .6zM377.9 258.4l.1 .6zM377.5 259h.5zM377.4 259h.5zM377.4 259l.1 3.7zM377.4 259l.1 3.7z"/>
<path d="M378.1 273.8l.1 2.6zM378.1 273.8l.1 2.6z"/>
<path d="M378.1 276.4v.3h1.8zM378.1 276.7h1.8l-.3 .7z"/>
<path d="M379.1 258.4l.1 3.7zM379.1 258.4l.1 3.7zM379.1 258.4h2zM379.2 258.5l1.9-.1zM380.9 258.5l.2 4.1v-4.2zM380.9 258.5l.2 4.1zM379.7 262l1.4 .6zM379.7 261.9l1.2 .6zM379.5 262l.2-.1zM379.4 261.9h.3zM379.1 262.1l.3-.2zM379.1 262l.3-.1z"/>
<path d="M379.3 271.5l.1 .7zM379.3 271.5l.1 .7zM379.3 271.5h.2zM379.4 271.6h.2zM379.5 268.2l.1 3.4zM379.5 268.2l.1-.1v3.5zM379.4 268.2l.2-.1zM379.4 268.2l.2-.1zM379.5 268l-.1 .1zM378.4 268.6l1.1-.6zM378.1 268.6l1.4-.6z"/>
<path d="M378.1 273.8l2.8 .6v-.6zM378.1 273.8l2.8 .6h-2.8z"/>
<path d="M378.1 274.4l2 2 .8-2zM378.1 274.4l2 2h-2z"/>
<path d="M381 262.5l1.9 .9zM381 262.6l2.1 .9zM382.9 258.6l.2 4.9zM382.9 258.6l.2-.1v5zM381.7 258.6l1.4-.1zM381.6 258.5h1.5zM381.6 258.5l.1 .5zM381.6 258.5l.1 .5zM381.1 259h.6zM380.9 258.9h.7zM380.9 258.9l.2 3.7zM380.9 258.9l.2 3.7z"/>
<path d="M381.5 273.2l-.2 .4zM381.5 273.2v.3zM381.5 271.5l.1 1.7zM381.5 271.5l.1 1.7zM381.5 271.5h3.8zM381.6 271.6l3.7-.1z"/>
<path d="M382.8 269.5l-.3 1zM382.8 269.5l-.4 1zM382.4 270.5l.1 .5zM382.4 270.5v.6zM382.5 271l-.1 .1 2.5-.1zM382.4 271.1h2.6zM385.6 269.6l-.6 1.5zM385.6 269.6l.1-.1-.7 1.6zM383.1 269.6l2.6-.1zM383.1 269.5h2.6zM382.8 269.5l.3 .1zM382.8 269.4l.3 .1z"/>
<path d="M383.3 268.1l-.5 1.4zM383.3 268.1l-.6 1.4zM382.7 269.5h.4zM382.7 269.5l.4 .1zM383.1 269.5h2.5zM383.1 269.6h2.5zM386.2 268.1l-.6 1.5zM386.2 268.1h.2l-.8 1.5zM383.3 268.1h3.1zM383.3 268.1h3.1z"/>
<path d="M383.4 266.7v1.2zM383.4 266.7v1.2zM383.4 267.8v.3zM383.4 267.8l-.1 .3zM383.3 268.1h3zM383.3 268.1h3zM386.5 267.6l-.2 .5zM386.5 267.6l-.2 .5zM385.7 267.3l.9 .2zM385.7 267.3l.9 .2zM386 266.7l-.3 .6zM386 266.7l.2-.1-.3 .6zM383.4 266.7l2.8-.1zM383.4 266.6h2.8z"/>
<path d="M383.4 265.2v1.4zM383.4 265.2v1.5zM383.4 266.6h2.6zM383.4 266.7h2.7zM386.2 266.2l-.1 .5zM386.2 266.2l-.1 .5zM386.2 266.2l.5 .2zM386.2 266.4l.5 .1zM387.5 264.5l-.8 2zM387.5 264.5l-.8 2zM386.7 264.1l.9 .4zM386.7 264l.9 .5zM385.3 264.1l1.4-.1zM385.3 264h1.4zM383.4 265.2l1.9-1.2zM383.4 265.1l1.9-1.1z"/>
<path d="M385.3 271.5h.1zM385.3 271.6l.1-.1zM385.3 271.6l-1.6 3.8zM385.3 271.6l-1.6 3.8zM381.8 274.6l1.9 .8zM381.9 274.5l1.7 .8zM381.4 274.6l.5-.1zM381.4 274.6l.5-.1zM381.4 273.8v.8zM381.4 273.8l.1 .7zM381.4 273.8l.1 .1zM381.4 273.7l.1 .2zM381.4 273.7l.1-.1v.3zM381.4 273.7l.1-.1zM381.4 273.7l.1-.1z"/>
<path d="M386 262v.2zM386 262l.1 .2zM385.8 261.8l.3 .2zM385.8 261.8l.3 .2zM385.8 261.6v.2zM385.8 261.6l.1 .2zM385.6 261.5h.3zM385.6 261.5h.3zM385.6 261.2v.3zM385.6 261.2l.1 .2zM385.3 261.1l.3 .1zM385.3 261.1l.3 .1zM385.3 260.8v.3zM385.3 260.8l.2 .2zM385.2 260.7l.2 .1zM385.2 260.7l.2 .1zM385.1 260.4l.1 .3zM385.1 260.4l.2 .2zM385 260.3l.2 .1zM385 260.3l.2 .1zM384.9 260.1l.1 .2zM384.9 260.1l.1 .1zM384.8 259.9l.2 .1zM384.8 259.9l.2 .1zM384.7 259.7l.1 .2zM384.7 259.7l.1 .1zM384.5 259.5l.3 .1zM384.5 259.5l.3 .1zM384.5 259.3v.2zM384.5 259.3l.1 .2zM384.3 259.1l.3 .1zM384.3 259.1l.3 .1z"/>
<path d="M386.2 262.4v.2zM386.2 262.4l.1 .2zM386 262.3h.3zM386 262.3h.3z"/>
</g>
<!-- layer: DIM -->
<g fill="none" stroke="#000" stroke-width=".27">
<path d="M133.2 49.3v16.6M133.2 54.9h156.3M133.2 49.4h156.3M160.3 43.9v5.5M160.3 54.8v11.1M281.5 43.9v5.5M281.5 54.8v11.1M289.5 49.3v16.6M118 64.6l5.1 2.3M118.1 64.6l-24.3 53.8M122.5 68l5.2 2.3M122.6 68l-23.2 51.4"/>
<path d="M122.6 68l-.5 1.2M123 66.8l5.1 2.4M123.7 65.7l-1.1 2.3M131.9 60.4h157.6M133.3 74.3l6.1 2.7M133.4 74.2l-1.5 3.3M133.9 60.3v5.6M139.4 76.9l-1.4 3.3M288.1 60.3v5.6M295 73.1h5.6M295 71.5h16.6M300.5 70.1v3"/>
<path d="M300.5 73.1v117.2M306 71.4v120.5M311.5 71.4v120.5M140 81.2l5.1 2.4M145 83.5l-18.7 41.5M295 95.3h5.6M93.8 118.3l5.1 2.3M99.3 119.4l5.1 2.3M99.4 119.4l-1.1 2.4M100 118.2l-.6 1.2M263 101.2h26.5M295 111.9h5.6"/>
<path d="M98.8 120.6l5.1 2.3M103 135l2.4 1.1M104.3 135.5l-2.4 5.1M105.4 136.1l1.3 .5M105.4 136.1l49.6 22.3M106.5 130.5l-2.3 5.1M107.7 131l-2.3 5.1M108.9 125.1l-.6 1.5M121.3 122.7l5.1 2.3M194 139.4h-13.2l-7.8 7.9M295 121.8h11.1M311.5 121.8h5.5"/>
<path d="M102 140.5l147.2 66.5M153.8 157.9l3.2 1.4M157 159.3l16.1 7.3M157 159.3l1.2 .6M157.3 153.4l-2.3 5.1M159.3 154.3l-2.3 5.1M183 157.2l5.2 2.3M187 148.4l5.1 2.3M192 150.7l-3.9 8.7M171.9 166l1.2 .6M173.1 166.6l3.2 1.4M175.1 167.5l76 34.3"/>
<path d="M175.4 161.5l-2.4 5.2M177.4 162.5l-2.4 5.1M253.4 196.8l-2.3 5.1M253.7 196.9l-4.6 10.2M256 197.4v16.6M256.4 197.4v5.6M281.5 197.4v11.2M288.1 197.4v5.6M289.5 197.4v16.6M295 191.9h16.6M295 190.2h5.6M300.5 188.9v4.4"/>
<path d="M249.9 201.3l2.8 1.2M254.7 202.9h3M255.9 208.4h33.6M256 214h33.5M256.3 202.9h33.2M281.5 214v5.5"/>
<circle cx="160.3" cy="37.2" r="6.6"/>
<circle cx="281.5" cy="37.2" r="6.6"/>
<circle cx="323.6" cy="121.8" r="6.6"/>
<circle cx="281.5" cy="226" r="6.6"/>
</g>
<g fill="none" stroke="#000" stroke-width=".27">
<path d="M160.3 43.9v4.7M160.3 50v1.4M160.3 52.7v6.9M281.5 43.9v8.6M281.5 53.8v1.4M281.5 56.6v6.9M160.3 61v1.4M160.3 63.8v6.9M160.3 72.1v1.3M160.3 74.8v6.9M281.5 64.9v1.4M281.5 67.6v6.9"/>
<path d="M281.5 75.9v1.4M281.5 78.6v6.9M160.3 83.1v1.4M160.3 85.8v6.9M160.3 94.1v1.4M160.3 96.9v6.8M281.5 86.9v1.4M281.5 89.7v6.9M281.5 97.9v1.4M160.3 105.1v1.4M160.3 107.9v6.9M160.3 116.1v1.4"/>
<path d="M160.3 118.9v6.9M281.5 100.7v6.9M281.5 108.9v1.4M281.5 111.7v6.9M281.5 120v1.3M80.2 121.8h6.1M87.7 121.8h1.4M90.5 121.8h6.9M98.7 121.8h1.4M101.5 121.8h6.9M109.8 121.8h1.3M112.5 121.8h6.9"/>
<path d="M120.8 121.8h1.4M123.5 121.8h6.9M131.8 121.8h1.4M134.6 121.8h6.8M142.8 121.8h1.4M145.6 121.8h6.9M153.8 121.8h1.4M156.6 121.8h6.9M160.3 127.2v1.3M160.3 129.9v6.9M160.3 138.2v1.4M164.9 121.8h1.3"/>
<path d="M167.6 121.8h6.9M175.9 121.8h1.4M178.6 121.8h6.9M186.9 121.8h1.4M189.7 121.8h6.8M197.9 121.8h1.4M200.7 121.8h6.9M208.9 121.8h1.4M211.7 121.8h6.9M220 121.8h1.3M222.7 121.8h6.9M231 121.8h1.4"/>
<path d="M233.8 121.8h6.9M242 121.8h1.4M244.8 121.8h6.9M253.1 121.8h1.3M255.8 121.8h6.9M264.1 121.8h1.4M266.8 121.8h6.9M275.1 121.8h1.4M277.8 121.8h6.9M281.5 122.7v6.9M281.5 131v1.4M281.5 133.7v6.9"/>
<path d="M286.1 121.8h1.4M288.9 121.8h6.9M297.1 121.8h1.4M299.9 121.8h6.9M308.1 121.8h1.4M310.9 121.8h6.1M160.3 140.9v6.9M160.3 149.2v1.4M160.3 152v6.8M281.5 142v1.4M281.5 144.8v6.8M281.5 153v1.4"/>
<path d="M281.5 155.8v6.9M160.3 160.2v1.4M160.3 163v6.9M160.3 171.2v1.4M160.3 174v4.7M281.5 164v1.4M281.5 166.8v6.9M281.5 175.1v1.3M281.5 177.8v6.9M281.5 186.1v1.4M281.5 188.8v6.9M281.5 197.1v1.4"/>
<path d="M281.5 199.9v6.9M281.5 208.2v1.3M281.5 210.9v8.6"/>
</g>
<text font-size="13" x="385.6" y="239.6">北</text>
<g font-size="7.7">
<text x="178.6" y="230">3F-78B铺位平面图</text>
<text x="22.8" y="273.6">3F-78B铺位</text>
</g>
<g font-size="6.2">
<text x="158.6" y="39.7">E</text>
<text x="279.8" y="39.7">F</text>
<text x="320.4" y="124.2">24</text>
<text x="279.8" y="228.5">F</text>
</g>
<text font-size="4.1" x="244.5" y="265.8">上海帝泰发展有限公司</text>
<g font-size="4">
<text x="141.3" y="261.7">3-78B-1</text>
<text x="235.5" y="271.9">SHANGHAI KINGHILL CO., LTD.</text>
</g>
<text font-size="3.8" x="23.8" y="263.4">L J Z MALL</text>
<g font-size="3.3">
<text x="130.3" y="274.5">平面图</text>
<text x="16.3" y="287.9">图纸版权归上海帝泰发展有限公司所有</text>
</g>
<g font-size="3.2">
<text x="263.6" y="100">门头</text>
<text x="183.8" y="138.3">疏散门</text>
<text x="121.9" y="257.3">/</text>
<text x="131.4" y="257.3">A4</text>
<text x="117.4" y="265.8">2020-7-23</text>
</g>
<g font-size="3.1">
<text x="207" y="49.4">14180</text>
<text x="143.3" y="54.9">2460</text>
<text x="216.6" y="54.9">11000</text>
<text x="282.9" y="54.9">720</text>
<text x="131.8" y="60.4">65</text>
<text x="143.7" y="60.4">2395</text>
<text x="216.6" y="60.4">11000</text>
<text x="282.3" y="60.4">600</text>
<text x="288.3" y="60.4">120</text>
<text x="121.7" y="69.8" transform="rotate(-66 121.7 69.8)">110</text>
<text x="134.1" y="74.5" transform="rotate(24 134.1 74.5)">600</text>
<text x="300.5" y="74.9" transform="rotate(-90 300.5 74.9)">150</text>
<text x="300.5" y="87.6" transform="rotate(-90 300.5 87.6)">2020</text>
<text x="104.5" y="94.6" transform="rotate(-66 104.5 94.6)">5345</text>
<text x="109.6" y="96.8" transform="rotate(-66 109.6 96.8)">5115</text>
<text x="306" y="100" transform="rotate(-90 306 100)">4570</text>
<text x="134.2" y="107.3" transform="rotate(-66 134.2 107.3)">4125</text>
<text x="300.5" y="107.1" transform="rotate(-90 300.5 107.1)">1500</text>
<text x="300.5" y="119.4" transform="rotate(-90 300.5 119.4)">900</text>
<text x="98" y="122.4" transform="rotate(-66 98 122.4)">120</text>
<text x="102.4" y="134.6" transform="rotate(24 102.4 134.6)">120</text>
<text x="311.5" y="136.1" transform="rotate(-90 311.5 136.1)">10930</text>
<text x="127.2" y="145.8" transform="rotate(25 127.2 145.8)">4935</text>
<text x="153.7" y="157.8" transform="rotate(24 153.7 157.8)">200</text>
<text x="161.9" y="161.5" transform="rotate(25 161.9 161.5)">1600</text>
<text x="188.9" y="157.4" transform="rotate(-66 188.9 157.4)">870</text>
<text x="300.5" y="159.4" transform="rotate(-90 300.5 159.4)">6210</text>
<text x="306" y="160.3" transform="rotate(-90 306 160.3)">6360</text>
<text x="171.8" y="165.9" transform="rotate(24 171.8 165.9)">200</text>
<text x="171.6" y="171.9" transform="rotate(24 171.6 171.9)">14655</text>
<text x="210" y="183.2" transform="rotate(24 210 183.2)">7570</text>
<text x="300.5" y="193.8" transform="rotate(-90 300.5 193.8)">150</text>
<text x="249.8" y="201.1" transform="rotate(25 249.8 201.1)">30</text>
<text x="254.5" y="202.9">30</text>
<text x="265.5" y="202.9">2285</text>
<text x="282.3" y="202.9">600</text>
<text x="288" y="202.9">120</text>
<text x="265.3" y="208.4">2325</text>
<text x="282.9" y="208.4">720</text>
<text x="269.3" y="213.9">3040</text>
</g>
<g font-size="2.7">
<text x="22.4" y="253.4">PROJECT</text>
<text x="115.4" y="252.9">SCALE</text>
<text x="140.2" y="253.3">SHEET NO.</text>
<text x="166.4" y="253.2">CLIENT</text>
<text x="324.3" y="253.2">LOCATION</text>
<text x="115.6" y="261.7">DATE</text>
<text x="115.7" y="270.6">SHEET TITLE</text>
<text x="192.9" y="274">正</text>
<text x="198.3" y="274">大</text>
<text x="203.8" y="274">广</text>
<text x="209.2" y="274">场</text>
<text x="191.6" y="277.5">Super Brand Mall</text>
</g>
<g font-size="1.3">
<text x="114.6" y="279">2</text>
<text x="116.5" y="279">4</text>
<text x="118.4" y="279">6</text>
<text x="120.3" y="279">8</text>
<text x="122.2" y="279">10</text>
<text x="127" y="279">15</text>
<text x="131.7" y="279">20</text>
<text x="136.5" y="279">25</text>
<text x="141.3" y="279">30</text>
<text x="150.8" y="279">40</text>
<text x="158.9" y="279">50</text>
</g>
</svg>
